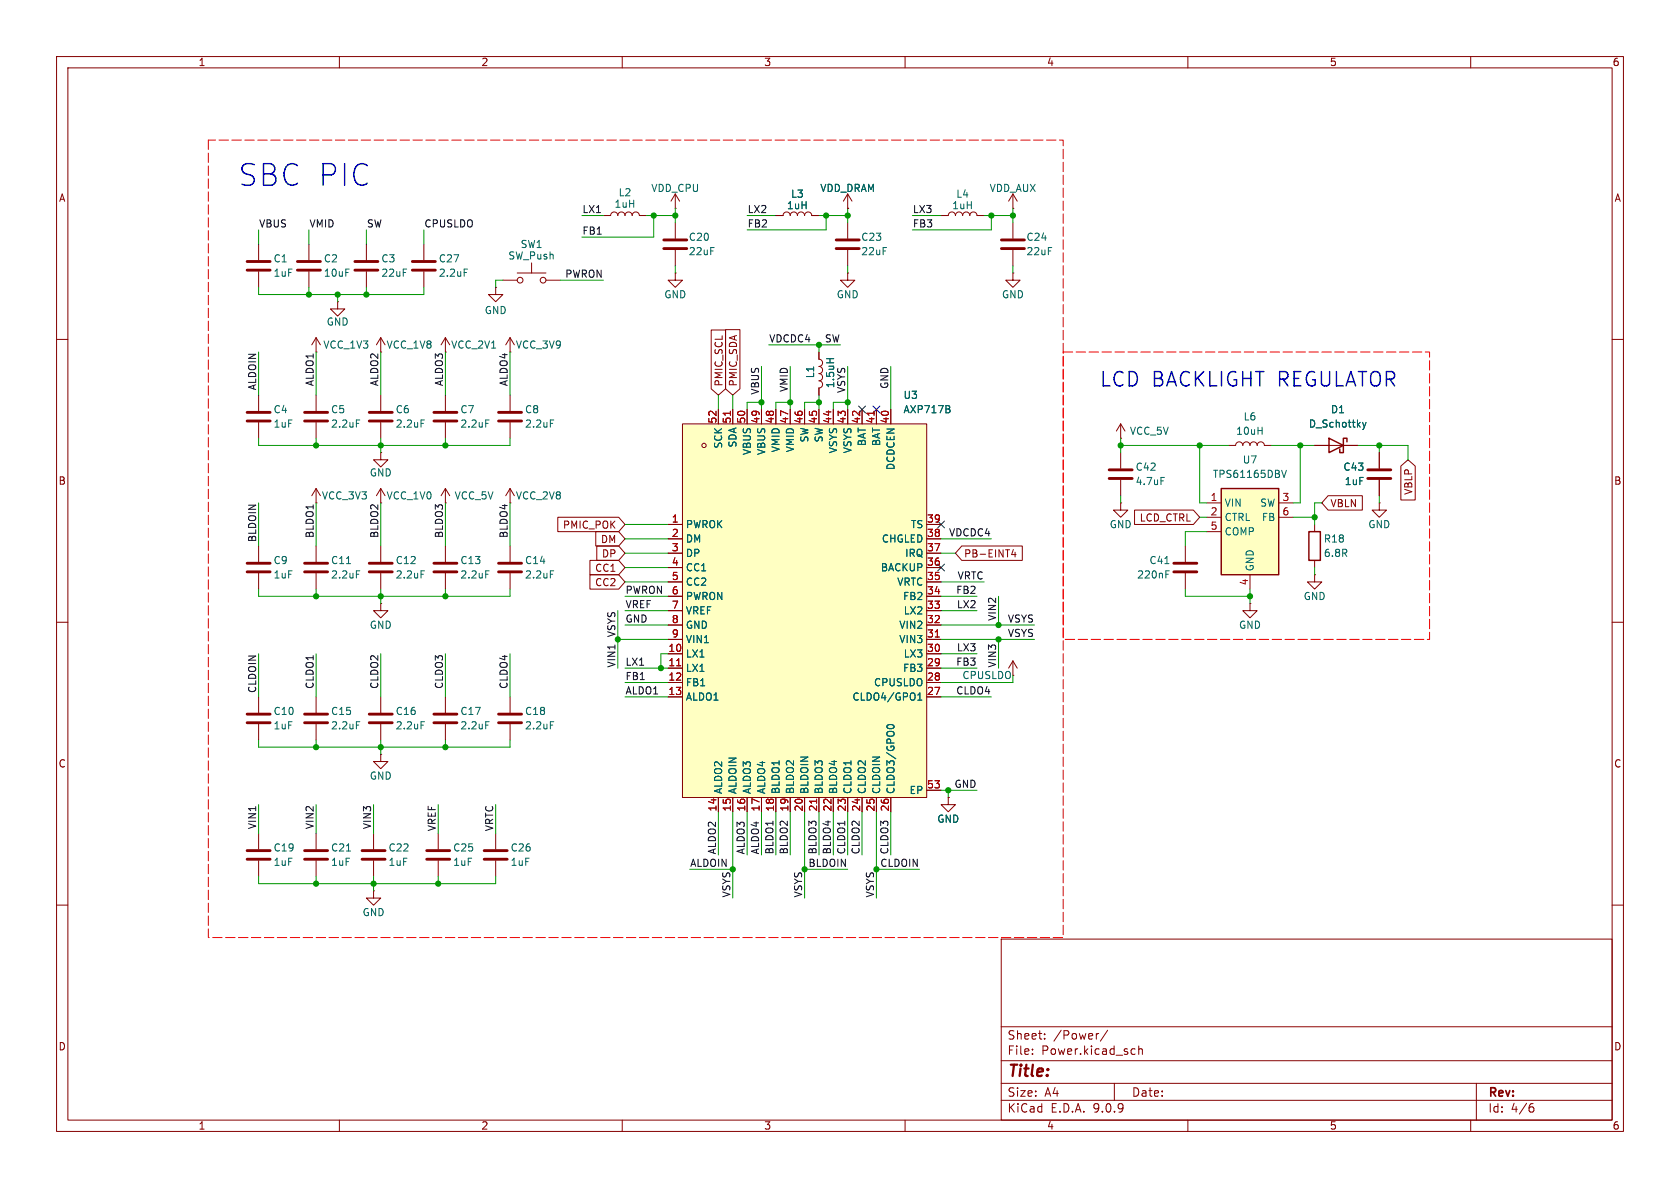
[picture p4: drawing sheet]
<svg xmlns="http://www.w3.org/2000/svg" width="297mm" height="210mm" viewBox="0 0 297 210" stroke-linecap="round" stroke-linejoin="round" font-family="sans-serif">
<g fill="none" stroke="#840000" stroke-width=".18">
<path d="M10 10h277v190h-277zM12 12h273v186h-273zM60 10v2M110 10v2M160 10v2M210 10v2M260 10v2M10 60h2M285 60h2M198.1 88.9v1.3h1.3l-1.3 1.2-1.3-1.2h1.3M198.1 88.9h.1M10 110h2"/>
<path d="M221 106.7v1.3h1.2l-1.2 1.2-1.3-1.2h1.3M221 106.7h.1M232.4 101.6v1.3h1.3l-1.3 1.2-1.3-1.2h1.3M232.4 101.6h.1M285 110h2M10 160h2M177 166h108v32h-108zM285 160h2M60 198v2M110 198v2M160 198v2M177 194.5h108"/>
<path d="M177 191.5h108M177 187.5h108M177 181.5h108M182.5 186.3v.1M182.5 185.5v.1M184.7 183.6v.1M184.7 182.8v.1M194.2 182.7l-.2 .1M195.8 182.1l-1.3 2M197 191.5v3M200.2 185.4l.5 .1M200.7 186.3l-.5 .1"/>
<path d="M201.3 185.5l.2-.1 .4 .1 .1 .9M201.3 184.9v1.5M210 198v2M260 198v2M261 191.5v6.5M270.6 195.7h.4l.2 .3-.1 .5-.5 .1M271 195.1l-.4 .1"/>
</g>
<path d="M215.9 86.4h10.2v15.2h-10.2z" fill="#ffffc2"/>
<path d="M234.9 77.5l2.6 1.2-2.6 1.3zM238.1 78.1v-.6h-.6v2.5h-.6v-.6M215.9 86.4h10.2v15.2h-10.2zM231.4 94h2v5.1h-2z" fill="none" stroke="#840000" stroke-width=".25"/>
<g fill="none" stroke="#840000" stroke-width=".18">
<path d="M106.7 38.1h1.2a.64 .64 0 0 1 .7-.6 .64 .64 0 0 1 .6 .6 .64 .64 0 0 1 .7-.6 .64 .64 0 0 1 .6 .6 .64 .64 0 0 1 .6-.6 .64 .64 0 0 1 .7 .6 .64 .64 0 0 1 .6-.6 .64 .64 0 0 1 .6 .6h1.3M119.4 36.8h.1M119.4 34.3l-.8 1.3M119.4 34.3l.7 1.3M119.4 34.3v2.5M119.4 39.4v2.8M137.2 38.1h1.2a.64 .64 0 0 1 .7-.6 .64 .64 0 0 1 .6 .6 .64 .64 0 0 1 .6-.6 .64 .64 0 0 1 .7 .6 .64 .64 0 0 1 .6-.6 .64 .64 0 0 1 .6 .6 .64 .64 0 0 1 .7-.6 .64 .64 0 0 1 .6 .6h1.3M149.9 36.8h.1M149.9 34.3v2.5M149.9 39.4v2.8M149.9 34.3l-.8 1.3M149.9 34.3l.7 1.3"/>
<path d="M166.4 38.1h1.2a.64 .64 0 0 1 .7-.6 .64 .64 0 0 1 .6 .6 .64 .64 0 0 1 .6-.6 .64 .64 0 0 1 .7 .6 .64 .64 0 0 1 .6-.6 .64 .64 0 0 1 .6 .6 .64 .64 0 0 1 .7-.6 .64 .64 0 0 1 .6 .6h1.3M179.1 36.8h.1M179.1 34.3v2.5M179.1 39.4v2.8M179.1 34.3l-.8 1.3M179.1 34.3l.7 1.3M78.7 59.7v2.5M78.7 59.7l-.7 1.3M78.7 59.7l.8 1.3M88.9 49.5h2.5M90.2 59.7l-.8 1.3M90.2 59.7l.7 1.3"/>
<path d="M90.2 59.7v2.5M91.4 48.3h5.1M94 46.5v1.8M96.5 49.5h2.6M119.4 48.3v1.2h1.2l-1.2 1.3-1.3-1.3h1.3M119.4 48.3h.1M119.4 44.2v2.8M149.9 48.3v1.2h1.2l-1.2 1.3-1.3-1.3h1.3M149.9 48.3h.1M149.9 44.2v2.8M179.1 48.3v1.2h1.2l-1.2 1.3-1.3-1.3h1.3M179.1 48.3h.1"/>
<path d="M179.1 44.2v2.8M45.7 69.9v2.7M45.7 74.7v2.8M55.9 69.9v2.7M55.9 74.7v2.8M144.8 62.2v1.3a.64 .64 0 0 1 .6 .6 .64 .64 0 0 1-.6 .7M144.8 64.8a.64 .64 0 0 1 .6 .6 .64 .64 0 0 1-.6 .6 .64 .64 0 0 1 .6 .7 .64 .64 0 0 1-.6 .6 .64 .64 0 0 1 .6 .7 .64 .64 0 0 1-.6 .6v1.3M198.1 77.5h.1M198.1 74.9l-.7 1.3M198.1 74.9l.8 1.3M198.1 74.9v2.6M217.2 78.7h1.2a.64 .64 0 0 1 .7-.6 .64 .64 0 0 1 .6 .6 .64 .64 0 0 1 .6-.6 .64 .64 0 0 1 .7 .6 .64 .64 0 0 1 .6-.6 .64 .64 0 0 1 .6 .6 .64 .64 0 0 1 .7-.6 .64 .64 0 0 1 .6 .6h1.3"/>
<path d="M232.4 78.7h7.6M55.9 88.9h.1M55.9 86.4v2.5M55.9 96.5v2.8M55.9 86.4l-.8 1.2M55.9 86.4l.7 1.2M67.3 80v1.3h1.3l-1.3 1.3-1.3-1.3h1.3M67.3 80h.1M67.3 86.4l-.8 1.2M67.3 86.4l.8 1.2M67.3 86.4v2.5M67.3 96.5v2.8"/>
<path d="M78.7 86.4v2.5M78.7 96.5v2.8M78.7 86.4l-.7 1.2M78.7 86.4l.8 1.2M90.2 86.4v2.5M90.2 86.4l-.8 1.2M90.2 86.4l.7 1.2M198.1 80v2.8M198.1 84.8v2.8M209.5 96.5v2.8M213.4 88.9h2.5M213.4 91.4h2.5"/>
<path d="M213.4 94h2.5M226.1 88.9h2.5M226.1 91.4h2.5M232.4 92.7v1.3M232.4 99.1v1.2M243.8 88.9v1.3h1.3l-1.3 1.2-1.2-1.2h1.2M243.8 88.9h.1M243.8 80v2.8M243.8 84.8v2.8M55.9 101.3v2.8M67.3 106.7v1.3h1.3l-1.3 1.2-1.3-1.2h1.3M67.3 106.7h.1"/>
<path d="M67.3 101.3v2.8M78.7 101.3v2.8M179.1 116.8l-.8 1.3M179.1 116.8l.7 1.3M179.1 116.8v2.6M209.5 101.3v2.8M221 101.6v2.5M55.9 123.2v2.8M55.9 128v2.8M67.3 133.4v1.2h1.3l-1.3 1.3-1.3-1.3h1.3M67.3 133.4h.1M67.3 123.2v2.8"/>
<path d="M67.3 128v2.8M78.7 123.2v2.8M78.7 128v2.8M55.9 147.3v2.8M55.9 152.1v2.8M66 147.3v2.8M66 152.1v2.8M77.5 147.3v2.8M77.5 152.1v2.8"/>
<circle cx="91.9" cy="49.5" r=".51"/>
<circle cx="96" cy="49.5" r=".51"/>
</g>
<g fill="none" stroke="#006464" stroke-width=".18">
<path d="M63 74.2h.6M146.1 63.4h1.3M146.7 63.4v.7M240.9 74.7l.3 .8M241.2 75.5l-.3 .4M241.5 74.7l-.3 .8M61.3 99.6h.7M205.2 84.4h.7M205.9 99.6h.8M226.6 83.1l.4 1.3 .4-1.3M63 100.9h.6M74.4 100.9h.6"/>
<path d="M85.9 100.9h.6M206.1 100.9h.6M206.1 101.5h.4M63 127.6h.6M74.4 127.6h.6M85.9 127.6h.6M61.3 150.4h.7"/>
</g>
<g fill="none" stroke="#840000" stroke-width=".51">
<path d="M117.3 42.4h4.1M117.3 43.9h4.1M147.8 42.4h4.1M147.8 43.9h4.1M177 42.4h4.1M177 43.9h4.1M43.7 72.9h4.1M43.7 74.4h4.1M53.8 72.9h4.1M53.8 74.4h4.1M53.8 99.6h4.1M65.3 99.6h4"/>
<path d="M76.7 99.6h4.1M196.1 83.1h4.1M196.1 84.6h4.1M207.5 99.6h4.1M241.8 83.1h4.1M241.8 84.6h4.1M53.8 101.1h4.1M65.3 101.1h4M76.7 101.1h4.1M207.5 101.1h4.1M53.8 126.2h4.1M53.8 127.8h4.1"/>
<path d="M65.3 126.2h4M65.3 127.8h4M76.7 126.2h4.1M76.7 127.8h4.1M53.8 150.4h4.1M53.8 151.9h4.1M64 150.4h4.1M64 151.9h4.1M75.4 150.4h4.1M75.4 151.9h4.1"/>
</g>
<path d="M120.6 74.9h43.2v66.1h-43.2z" fill="#ffffc2"/>
<g fill="none" stroke="#840000" stroke-width=".18">
<path d="M137.2 38.1h1.2M143.5 38.1h1.3M149.9 36.8h.1M45.7 43.2v2.8M45.7 48v2.8M54.6 43.2v2.8M54.6 48v2.8M55.9 59.7l-.8 1.3M55.9 59.7l.7 1.3M55.9 59.7v2.5M59.7 53.3v1.3h1.3l-1.3 1.3-1.3-1.3h1.3M59.7 53.3h.1"/>
<path d="M64.8 43.2v2.8M64.8 48v2.8M67.3 59.7v2.5M67.3 59.7l-.8 1.3M67.3 59.7l.8 1.3M74.9 43.2v2.8M74.9 48v2.8M87.6 50.8v1.3h-1.2l1.2 1.2 1.3-1.2h-1.3M87.6 50.8h.1M125.7 58.3h2.6v10.4l-1.3 1.2-1.3-1.2zM128.3 58.3h2.5v10.4l-1.3 1.2-1.2-1.2zM55.9 62.2h.1"/>
<path d="M67.3 69.9v2.7M67.3 74.7v2.8M78.7 69.9v2.7M78.7 74.7v2.8M90.2 69.9v2.7M90.2 74.7v2.8M120.6 74.9h43.2v66.1h-43.2zM127 72.4v2.5M129.5 72.4v2.5M132.1 72.4v2.5M134.6 72.4v2.5M137.2 72.4v2.5"/>
<path d="M139.7 72.4v2.5M142.2 72.4v2.5M144.8 62.2v1.3M144.8 68.6v1.3M144.8 72.4v2.5M147.3 72.4v2.5M149.9 72.4v2.5M152.4 72.4v2.5M154.9 72.4v2.5M157.5 72.4v2.5M232.4 78.7h2.5M237.5 78.7h2.5"/>
<path d="M45.7 96.5v2.8M90.2 96.5v2.8M98.6 91.4h10.8l1.1 1.3-1.1 1.3h-10.8zM104.3 99.1h5.1l1.1 1.2-1.1 1.3h-5.1zM105.3 94h4.1l1.1 1.3-1.1 1.2h-4.1zM105.5 96.5h3.9l1.1 1.3-1.1 1.3h-3.9zM118.1 92.7h2.5M118.1 95.3h2.5M118.1 97.8h2.5M163.8 92.7h2.6M163.8 95.3h2.6M163.8 97.8h2.6"/>
<path d="M170 96.5h10.7v2.6h-10.7l-1.1-1.3zM179.1 97.1l-.3 .9h.8M179.4 97.6v.9M200.6 90.2h10.4l1.1 1.2-1.1 1.3h-10.4zM234.8 87.6h6v2.6h-6l-1.1-1.3zM243.8 80v2.8M243.8 84.8v2.8M247.6 82.4l1.3-1.1 1.3 1.1v6h-2.6zM45.7 101.3v2.8M90.2 101.3v2.8M104.3 101.6h5.1l1.1 1.3-1.1 1.2h-5.1zM118.1 100.3h2.5"/>
<path d="M118.1 102.9h2.5M118.1 105.4h2.5M118.1 108h2.5M118.1 110.5h2.5M118.1 113h2.5M118.1 115.6h2.5M118.1 118.1h2.5M163.8 100.3h2.6M163.8 102.9h2.6M163.8 105.4h2.6M163.8 108h2.6M163.8 110.5h2.6"/>
<path d="M163.8 113h2.6M163.8 115.6h2.6M163.8 118.1h2.6M45.7 123.2v2.8M45.7 128v2.8M90.2 123.2v2.8M90.2 128v2.8M118.1 120.7h2.5M118.1 123.2h2.5M163.8 120.7h2.6M163.8 123.2h2.6M163.8 139.7h2.6"/>
<path d="M45.7 147.3v2.8M45.7 152.1v2.8M66 157.5v1.3h1.3l-1.3 1.2-1.2-1.2h1.2M66 157.5h.1M87.6 147.3v2.8M87.6 152.1v2.8M127 141v2.5M129.5 141v2.5M132.1 141v2.5M134.6 141v2.5M137.2 141v2.5M139.7 141v2.5"/>
<path d="M142.2 141v2.5M144.8 141v2.5M147.3 141v2.5M149.9 141v2.5M152.4 141v2.5M154.9 141v2.5M157.5 141v2.5M167.6 141v1.2h1.3l-1.3 1.3-1.2-1.3h1.2M167.6 141h.1"/>
<circle cx="124.5" cy="78.7" r=".38"/>
</g>
<path d="M129.1 72.7v.7M154.5 72.7v.7M119.6 117.7h.7M165.3 112.6h.8M144.4 141.3v.7" fill="none" stroke="#a90000" stroke-width=".18"/>
<g fill="none" stroke="#006464" stroke-width=".18">
<path d="M82.1 47.6h.6M74.4 74.2h.6M85.9 74.2h.6M97.3 74.2h.6M146.1 63.4h1.3M146.7 63.4v.7M167.8 72.4l.2 .1-.2 .4M167.8 71.8v.4M240.9 74.7l.3 .8M241.2 75.5l-.3 .4M241.5 74.7l-.3 .8M97.3 100.9h.6"/>
<path d="M97.3 127.6h.6M156.8 128.6v-.1a.68 .68 0 0 1 .6-.4 .68 .68 0 0 1 .7 .4l-.1 .1M162.3 123.8h.7M162.3 122.9l.3-.4v1.3"/>
</g>
<g fill="none" stroke="#840000" stroke-width=".51">
<path d="M43.7 46.2h4.1M43.7 47.8h4.1M52.6 46.2h4M52.6 47.8h4M62.7 46.2h4.1M62.7 47.8h4.1M72.9 46.2h4.1M72.9 47.8h4.1M65.3 72.9h4M65.3 74.4h4M76.7 72.9h4.1M76.7 74.4h4.1"/>
<path d="M88.1 72.9h4.1M88.1 74.4h4.1M43.7 99.6h4.1M88.1 99.6h4.1M43.7 101.1h4.1M88.1 101.1h4.1M43.7 126.2h4.1M43.7 127.8h4.1M88.1 126.2h4.1M88.1 127.8h4.1M43.7 150.4h4.1M43.7 151.9h4.1"/>
<path d="M85.6 150.4h4.1M85.6 151.9h4.1"/>
</g>
<path d="M36.8 24.8v140.9h151.2v-140.9h-151.2M188 62.2h64.7v50.8h-64.7v-50.8" fill="none" stroke="#f00" stroke-width=".18" stroke-dasharray="1.7 .6"/>
<g fill="none" stroke="#009600" stroke-width=".18">
<path d="M102.9 38.1h3.8M114.3 38.1h5.1M115.6 38.1v3.8h-12.7M119.4 36.8v2.6M132.1 38.1h5.1M144.8 38.1h5.1M146 38.1v2.5h-13.9M149.9 36.8v2.6M161.3 38.1h5.1M174 38.1h5.1M175.3 38.1v2.5h-14M179.1 36.8v2.6"/>
<path d="M45.7 40.6v2.6M45.7 50.8v1.3h29.2v-1.3M54.6 40.6v2.6M54.6 50.8v1.3M59.7 52.1v1.2M64.8 40.6v2.6M64.8 50.8v1.3M74.9 40.6v2.6M88.9 49.5h-1.3v1.3M99.1 49.5h7.6M119.4 47v1.3M149.9 47v1.3"/>
<path d="M179.1 47v1.3M45.7 77.5v1.2h44.5v-1.2M45.7 62.2v7.7M55.9 62.2v7.7M55.9 77.5v1.2M67.3 62.2v7.7M67.3 77.5v2.5M78.7 62.2v7.7M78.7 77.5v1.2M90.2 62.2v7.7M127 69.9v2.5M129.5 69.9v2.5"/>
<path d="M134.6 71.1h-2.5v1.3M134.6 64.8v7.6M135.9 61h12.7M139.7 71.1h-2.5v1.3M139.7 64.8v7.6M144.8 71.1h-2.6v1.3M144.8 61v1.2M144.8 69.9v2.5M149.9 71.1h-2.6v1.3M149.9 64.8v7.6M157.5 64.8v7.6M198.1 78.7h19.1"/>
<path d="M198.1 77.5v2.5M212.1 78.7v10.2h1.3M224.8 78.7h7.6M229.9 78.7v10.2h-1.3M240 78.7h8.9v2.6M243.8 78.7v1.3M45.7 88.9v7.6M55.9 88.9v7.6M67.3 88.9v7.6M78.7 88.9v7.6M90.2 88.9v7.6M110.5 92.7h7.6"/>
<path d="M110.5 95.3h7.6M110.5 97.8h7.6M166.4 95.3h8.9M166.4 97.8h2.5M198.1 87.6v1.3M212.1 91.4h1.3M213.4 94h-3.9v2.5M228.6 91.4h3.8M233.7 88.9h-1.3v3.8M243.8 87.6v1.3M45.7 104.1v1.3h44.5v-1.3M45.7 115.6v7.6"/>
<path d="M55.9 104.1v1.3M55.9 115.6v7.6M67.3 104.1v2.6M67.3 115.6v7.6M78.7 104.1v1.3M78.7 115.6v7.6M90.2 115.6v7.6M109.2 108v10.1M109.2 113h8.9M110.5 100.3h7.6M110.5 102.9h7.6M110.5 105.4h7.6"/>
<path d="M110.5 118.1h7.6M110.5 110.5h7.6M110.5 108h7.6M118.1 115.6h-1.3v2.5M166.4 102.9h7.6M166.4 105.4h6.3M166.4 115.6h6.3M166.4 118.1h6.3M166.4 110.5h16.5M166.4 113h16.5M166.4 108h6.3M176.5 105.4v5.1"/>
<path d="M176.5 113v5.1M209.5 104.1v1.3h11.5M221 104.1v2.6M232.4 100.3v1.3M45.7 130.8v1.3h44.5v-1.3M55.9 130.8v1.3M67.3 130.8v2.6M78.7 130.8v1.3M110.5 120.7h7.6M110.5 123.2h7.6M166.4 120.7h12.7M166.4 123.2h8.9"/>
<path d="M166.4 139.7h6.3M167.6 139.7v1.3M45.7 142.2v5.1M45.7 154.9v1.3h41.9v-1.3M55.9 142.2v5.1M55.9 154.9v1.3M66 142.2v5.1M66 154.9v2.6M77.5 142.2v5.1M77.5 154.9v1.3M87.6 142.2v5.1M121.9 153.7h7.6"/>
<path d="M127 143.5v7.6M129.5 143.5v15.3M132.1 143.5v7.6M134.6 143.5v7.6M137.2 143.5v7.6M139.7 143.5v7.6M142.2 153.7h7.7M142.2 143.5v15.3M144.8 143.5v7.6M147.3 143.5v7.6M149.9 143.5v7.6M152.4 143.5v7.6"/>
<path d="M154.9 153.7h7.7M154.9 143.5v15.3M157.5 143.5v7.6"/>
</g>
<path d="M151.8 71.8l1.2 1.2M153 71.8l-1.2 1.2M154.3 71.8l1.2 1.2M155.5 71.8l-1.2 1.2M165.8 99.7l1.2 1.2M165.8 92.1l1.2 1.2M167 99.7l-1.2 1.2M167 92.1l-1.2 1.2" fill="none" stroke="#000084" stroke-width=".18"/>
<g fill="#009600" stroke="#009600" stroke-width=".18">
<circle cx="232.4" cy="91.4" r=".46"/>
<circle cx="212.1" cy="78.7" r=".46"/>
<circle cx="229.9" cy="78.7" r=".46"/>
<circle cx="243.8" cy="78.7" r=".46"/>
<circle cx="154.9" cy="153.7" r=".46"/>
<circle cx="167.6" cy="139.7" r=".46"/>
<circle cx="142.2" cy="153.7" r=".46"/>
<circle cx="146" cy="38.1" r=".46"/>
<circle cx="149.9" cy="38.1" r=".46"/>
<circle cx="134.6" cy="71.1" r=".46"/>
<circle cx="139.7" cy="71.1" r=".46"/>
<circle cx="175.3" cy="38.1" r=".46"/>
<circle cx="179.1" cy="38.1" r=".46"/>
<circle cx="144.8" cy="61" r=".46"/>
<circle cx="144.8" cy="71.1" r=".46"/>
<circle cx="149.9" cy="71.1" r=".46"/>
<circle cx="176.5" cy="113" r=".46"/>
<circle cx="176.5" cy="110.5" r=".46"/>
<circle cx="198.1" cy="78.7" r=".46"/>
<circle cx="221" cy="105.4" r=".46"/>
<circle cx="54.6" cy="52.1" r=".46"/>
<circle cx="59.7" cy="52.1" r=".46"/>
<circle cx="64.8" cy="52.1" r=".46"/>
<circle cx="77.5" cy="156.2" r=".46"/>
<circle cx="78.7" cy="132.1" r=".46"/>
<circle cx="67.3" cy="132.1" r=".46"/>
<circle cx="66" cy="156.2" r=".46"/>
<circle cx="55.9" cy="156.2" r=".46"/>
<circle cx="55.9" cy="132.1" r=".46"/>
<circle cx="55.9" cy="105.4" r=".46"/>
<circle cx="78.7" cy="105.4" r=".46"/>
<circle cx="67.3" cy="105.4" r=".46"/>
<circle cx="67.3" cy="78.7" r=".46"/>
<circle cx="55.9" cy="78.7" r=".46"/>
<circle cx="109.2" cy="113" r=".46"/>
<circle cx="116.8" cy="118.1" r=".46"/>
<circle cx="129.5" cy="153.7" r=".46"/>
<circle cx="119.4" cy="38.1" r=".46"/>
<circle cx="115.6" cy="38.1" r=".46"/>
<circle cx="78.7" cy="78.7" r=".46"/>
</g>
<text font-size="5.3" fill="#0000c2" x="42.1" y="33.3">SBC PIC</text>
<text font-size="3.5" fill="#0000c2" x="194.3" y="68.7">LCD BACKLIGHT REGULATOR</text>
<text font-size="2.8" fill="#840000" x="178" y="190.9">Title:</text>
<g font-size="2.1" fill="#840000">
<text x="178" y="184">Sheet:</text>
<text x="186.2" y="184">/Power/</text>
<text x="178" y="186.7">File:</text>
<text x="184.1" y="186.7">Power.kicad_sch</text>
<text x="178" y="196.9">KiCad</text>
<text x="178" y="194.1">Size:</text>
<text x="184.7" y="194.1">A4</text>
<text x="185.7" y="196.9">E.D.A.</text>
<text x="193.3" y="196.9">9.0.9</text>
<text x="200" y="194.1">Date:</text>
<text x="263" y="194.3">Rev:</text>
<text x="263" y="196.9">Id:</text>
<text x="267.1" y="196.9">4/6</text>
</g>
<g font-size="1.8" fill="#840000">
<text x="35" y="11.9">1</text>
<text x="85" y="11.9">2</text>
<text x="135" y="11.9">3</text>
<text x="185" y="11.9">4</text>
<text x="235" y="11.9">5</text>
<text x="285" y="11.9">6</text>
<text x="10.3" y="35.9">A</text>
<text x="285.3" y="35.9">A</text>
<text x="128" y="68.4" transform="rotate(-90 128 68.4)">PMIC_SCL</text>
<text x="130.5" y="68.4" transform="rotate(-90 130.5 68.4)">PMIC_SDA</text>
<text x="10.3" y="85.9">B</text>
<text x="235.1" y="89.9">VBLN</text>
<text x="249.9" y="87.6" transform="rotate(-90 249.9 87.6)">VBLP</text>
<text x="285.3" y="85.9">B</text>
<text x="99.4" y="93.7">PMIC_POK</text>
<text x="201.4" y="92.4">LCD_CTRL</text>
<text x="105.1" y="101.3">CC1</text>
<text x="106.1" y="96.2">DM</text>
<text x="106.3" y="98.7">DP</text>
<text x="170.3" y="98.7">PB-EINT4</text>
<text x="105.1" y="103.8">CC2</text>
<text x="10.3" y="135.9">C</text>
<text x="285.3" y="135.9">C</text>
<text x="10.3" y="185.9">D</text>
<text x="285.3" y="185.9">D</text>
<text x="35" y="199.9">1</text>
<text x="85" y="199.9">2</text>
<text x="135" y="199.9">3</text>
<text x="185" y="199.9">4</text>
<text x="235" y="199.9">5</text>
<text x="285" y="199.9">6</text>
</g>
<g font-size="1.8" fill="#006464">
<text x="109.3" y="34.9">L2</text>
<text x="115" y="34.1">VDD_CPU</text>
<text x="139.7" y="35.2">L3</text>
<text x="144.9" y="34.1">VDD_DRAM</text>
<text x="169" y="35.2">L4</text>
<text x="174.9" y="34.1">VDD_AUX</text>
<text x="108.5" y="36.9">1uH</text>
<text x="139" y="37.2">1uH</text>
<text x="168.2" y="37.2">1uH</text>
<text x="48.3" y="46.6">C1</text>
<text x="57.2" y="46.6">C2</text>
<text x="67.3" y="46.6">C3</text>
<text x="77.5" y="46.6">C27</text>
<text x="89.8" y="46.1">SW_Push</text>
<text x="91.9" y="44">SW1</text>
<text x="121.7" y="42.8">C20</text>
<text x="121.7" y="45.3">22uF</text>
<text x="152.2" y="42.8">C23</text>
<text x="152.2" y="45.3">22uF</text>
<text x="181.4" y="42.8">C24</text>
<text x="181.4" y="45.3">22uF</text>
<text x="48.3" y="49.1">1uF</text>
<text x="57.2" y="49.1">10uF</text>
<text x="67.3" y="49.1">22uF</text>
<text x="77.5" y="49.1">2.2uF</text>
<text x="117.3" y="52.9">GND</text>
<text x="147.8" y="52.9">GND</text>
<text x="177" y="52.9">GND</text>
<text x="57.7" y="57.8">GND</text>
<text x="85.6" y="55.7">GND</text>
<text x="57.1" y="61.8">VCC_1V3</text>
<text x="68.2" y="61.8">VCC_1V8</text>
<text x="79.7" y="61.8">VCC_2V1</text>
<text x="91.1" y="61.8">VCC_3V9</text>
<text x="144.1" y="67" transform="rotate(-90 144.1 67)">L1</text>
<text x="147.7" y="68.7" transform="rotate(-90 147.7 68.7)">1.5uH</text>
<text x="159.6" y="70.7">U3</text>
<text x="48.3" y="73.3">C4</text>
<text x="48.3" y="75.8">1uF</text>
<text x="58.4" y="73.3">C5</text>
<text x="58.4" y="75.8">2.2uF</text>
<text x="69.9" y="73.3">C6</text>
<text x="69.9" y="75.8">2.2uF</text>
<text x="81.3" y="73.3">C7</text>
<text x="81.3" y="75.8">2.2uF</text>
<text x="92.7" y="73.3">C8</text>
<text x="92.7" y="75.8">2.2uF</text>
<text x="159.6" y="73.3">AXP717B</text>
<text x="199.7" y="77.1">VCC_5V</text>
<text x="218.4" y="77.1">10uH</text>
<text x="219.8" y="74.5">L6</text>
<text x="231.3" y="75.8">D_Schottky</text>
<text x="235.2" y="73.3">D1</text>
<text x="127.9" y="79.4" transform="rotate(-90 127.9 79.4)">SCK</text>
<text x="130.4" y="79.2" transform="rotate(-90 130.4 79.2)">SDA</text>
<text x="132.9" y="80.5" transform="rotate(-90 132.9 80.5)">VBUS</text>
<text x="135.5" y="80.5" transform="rotate(-90 135.5 80.5)">VBUS</text>
<text x="138" y="80.1" transform="rotate(-90 138 80.1)">VMID</text>
<text x="140.6" y="80.1" transform="rotate(-90 140.6 80.1)">VMID</text>
<text x="143.1" y="78.3" transform="rotate(-90 143.1 78.3)">SW</text>
<text x="145.6" y="78.3" transform="rotate(-90 145.6 78.3)">SW</text>
<text x="148.2" y="80.2" transform="rotate(-90 148.2 80.2)">VSYS</text>
<text x="150.7" y="80.2" transform="rotate(-90 150.7 80.2)">VSYS</text>
<text x="153.3" y="79" transform="rotate(-90 153.3 79)">BAT</text>
<text x="155.8" y="79" transform="rotate(-90 155.8 79)">BAT</text>
<text x="158.3" y="83.2" transform="rotate(-90 158.3 83.2)">DCDCEN</text>
<text x="200.7" y="83.4">C42</text>
<text x="219.6" y="82.1">U7</text>
<text x="237.4" y="83.4">C43</text>
<text x="56.8" y="88.5">VCC_3V3</text>
<text x="65.3" y="84.4">GND</text>
<text x="68.2" y="88.5">VCC_1V0</text>
<text x="80.3" y="88.5">VCC_5V</text>
<text x="91.1" y="88.5">VCC_2V8</text>
<text x="200.7" y="86">4.7uF</text>
<text x="214.3" y="84.7">TPS61165DBV</text>
<text x="216.4" y="89.8">VIN</text>
<text x="222.7" y="89.8">SW</text>
<text x="237.6" y="86">1uF</text>
<text x="121.2" y="93.6">PWROK</text>
<text x="160.9" y="93.6">TS</text>
<text x="196.1" y="93.6">GND</text>
<text x="216.4" y="92.3">CTRL</text>
<text x="216.4" y="94.8">COMP</text>
<text x="223" y="92.3">FB</text>
<text x="241.8" y="93.6">GND</text>
<text x="48.3" y="99.9">C9</text>
<text x="58.4" y="99.9">C11</text>
<text x="69.9" y="99.9">C12</text>
<text x="81.3" y="99.9">C13</text>
<text x="92.7" y="99.9">C14</text>
<text x="121.2" y="96.1">DM</text>
<text x="121.2" y="98.7">DP</text>
<text x="121.2" y="101.2">CC1</text>
<text x="155.6" y="101.2">BACKUP</text>
<text x="155.8" y="96.1">CHGLED</text>
<text x="159.9" y="98.7">IRQ</text>
<text x="203.1" y="99.9">C41</text>
<text x="221.8" y="101.1" transform="rotate(-90 221.8 101.1)">GND</text>
<text x="233.9" y="96.1">R18</text>
<text x="233.9" y="98.7">6.8R</text>
<text x="48.3" y="102.5">1uF</text>
<text x="58.4" y="102.5">2.2uF</text>
<text x="69.9" y="102.5">2.2uF</text>
<text x="81.3" y="102.5">2.2uF</text>
<text x="92.7" y="102.5">2.2uF</text>
<text x="121.2" y="103.7">CC2</text>
<text x="121.2" y="106.3">PWRON</text>
<text x="158.5" y="103.7">VRTC</text>
<text x="159.6" y="106.3">FB2</text>
<text x="200.9" y="102.5">220nF</text>
<text x="230.4" y="106.3">GND</text>
<text x="65.3" y="111.4">GND</text>
<text x="121.2" y="108.8">VREF</text>
<text x="121.2" y="111.4">GND</text>
<text x="121.2" y="113.9">VIN1</text>
<text x="158.9" y="111.4">VIN2</text>
<text x="158.9" y="113.9">VIN3</text>
<text x="159.7" y="108.8">LX2</text>
<text x="218.9" y="111.4">GND</text>
<text x="121.2" y="116.4">LX1</text>
<text x="121.2" y="119">LX1</text>
<text x="159.6" y="119">FB3</text>
<text x="159.7" y="116.4">LX3</text>
<text x="121.2" y="121.5">FB1</text>
<text x="121.2" y="124.1">ALDO1</text>
<text x="150.6" y="124.1">CLDO4/GPO1</text>
<text x="154.4" y="121.5">CPUSLDO</text>
<text x="48.3" y="129.1">1uF</text>
<text x="48.3" y="126.6">C10</text>
<text x="58.4" y="126.6">C15</text>
<text x="58.4" y="129.1">2.2uF</text>
<text x="69.9" y="126.6">C16</text>
<text x="69.9" y="129.1">2.2uF</text>
<text x="81.3" y="126.6">C17</text>
<text x="81.3" y="129.1">2.2uF</text>
<text x="92.7" y="126.6">C18</text>
<text x="92.7" y="129.1">2.2uF</text>
<text x="65.3" y="138">GND</text>
<text x="127.9" y="140.5" transform="rotate(-90 127.9 140.5)">ALDO2</text>
<text x="130.4" y="140.5" transform="rotate(-90 130.4 140.5)">ALDOIN</text>
<text x="132.9" y="140.5" transform="rotate(-90 132.9 140.5)">ALDO3</text>
<text x="135.5" y="140.5" transform="rotate(-90 135.5 140.5)">ALDO4</text>
<text x="138" y="140.5" transform="rotate(-90 138 140.5)">BLDO1</text>
<text x="140.6" y="140.5" transform="rotate(-90 140.6 140.5)">BLDO2</text>
<text x="143.1" y="140.5" transform="rotate(-90 143.1 140.5)">BLDOIN</text>
<text x="145.6" y="140.5" transform="rotate(-90 145.6 140.5)">BLDO3</text>
<text x="148.2" y="140.5" transform="rotate(-90 148.2 140.5)">BLDO4</text>
<text x="150.7" y="140.5" transform="rotate(-90 150.7 140.5)">CLDO1</text>
<text x="153.3" y="140.5" transform="rotate(-90 153.3 140.5)">CLDO2</text>
<text x="155.8" y="140.5" transform="rotate(-90 155.8 140.5)">CLDOIN</text>
<text x="158.3" y="140.5" transform="rotate(-90 158.3 140.5)">CLDO3/GPO0</text>
<text x="160.7" y="140.6">EP</text>
<text x="165.6" y="145.6">GND</text>
<text x="48.3" y="153.3">1uF</text>
<text x="48.3" y="150.7">C19</text>
<text x="58.4" y="153.3">1uF</text>
<text x="58.4" y="150.7">C21</text>
<text x="68.6" y="153.3">1uF</text>
<text x="68.6" y="150.7">C22</text>
<text x="80" y="153.3">1uF</text>
<text x="80" y="150.7">C25</text>
<text x="90.2" y="153.3">1uF</text>
<text x="90.2" y="150.7">C26</text>
<text x="64" y="162.2">GND</text>
</g>
<g font-size="1.8" fill="#0f0f0f">
<text x="45.7" y="40.3">VBUS</text>
<text x="54.6" y="40.3">VMID</text>
<text x="64.8" y="40.3">SW</text>
<text x="74.9" y="40.3">CPUSLDO</text>
<text x="102.9" y="41.6">FB1</text>
<text x="102.9" y="37.8">LX1</text>
<text x="132.1" y="37.8">LX2</text>
<text x="132.1" y="40.3">FB2</text>
<text x="161.3" y="37.8">LX3</text>
<text x="161.3" y="40.3">FB3</text>
<text x="99.8" y="49.2">PWRON</text>
<text x="135.9" y="60.6">VDCDC4</text>
<text x="145.7" y="60.6">SW</text>
<text x="45.4" y="69.1" transform="rotate(-90 45.4 69.1)">ALDOIN</text>
<text x="55.5" y="68.4" transform="rotate(-90 55.5 68.4)">ALDO1</text>
<text x="67" y="68.4" transform="rotate(-90 67 68.4)">ALDO2</text>
<text x="78.4" y="68.4" transform="rotate(-90 78.4 68.4)">ALDO3</text>
<text x="89.8" y="68.4" transform="rotate(-90 89.8 68.4)">ALDO4</text>
<text x="134.3" y="69.9" transform="rotate(-90 134.3 69.9)">VBUS</text>
<text x="139.4" y="69.4" transform="rotate(-90 139.4 69.4)">VMID</text>
<text x="149.5" y="69.6" transform="rotate(-90 149.5 69.6)">VSYS</text>
<text x="157.1" y="68.8" transform="rotate(-90 157.1 68.8)">GND</text>
<text x="45.4" y="95.9" transform="rotate(-90 45.4 95.9)">BLDOIN</text>
<text x="55.5" y="95.2" transform="rotate(-90 55.5 95.2)">BLDO1</text>
<text x="67" y="95.2" transform="rotate(-90 67 95.2)">BLDO2</text>
<text x="78.4" y="95.2" transform="rotate(-90 78.4 95.2)">BLDO3</text>
<text x="89.8" y="95.2" transform="rotate(-90 89.8 95.2)">BLDO4</text>
<text x="167.7" y="94.9">VDCDC4</text>
<text x="110.5" y="105.1">PWRON</text>
<text x="110.5" y="107.6">VREF</text>
<text x="168.9" y="105.1">FB2</text>
<text x="169.1" y="107.6">LX2</text>
<text x="169.2" y="102.5">VRTC</text>
<text x="108.9" y="112.7" transform="rotate(-90 108.9 112.7)">VSYS</text>
<text x="110.5" y="110.1">GND</text>
<text x="176.2" y="109.8" transform="rotate(-90 176.2 109.8)">VIN2</text>
<text x="178.1" y="110.1">VSYS</text>
<text x="178.1" y="112.7">VSYS</text>
<text x="108.9" y="118.1" transform="rotate(-90 108.9 118.1)">VIN1</text>
<text x="110.5" y="117.8">LX1</text>
<text x="168.9" y="117.8">FB3</text>
<text x="169.1" y="115.2">LX3</text>
<text x="176.2" y="118.1" transform="rotate(-90 176.2 118.1)">VIN3</text>
<text x="45.4" y="122.6" transform="rotate(-90 45.4 122.6)">CLDOIN</text>
<text x="55.5" y="121.9" transform="rotate(-90 55.5 121.9)">CLDO1</text>
<text x="67" y="121.9" transform="rotate(-90 67 121.9)">CLDO2</text>
<text x="78.4" y="121.9" transform="rotate(-90 78.4 121.9)">CLDO3</text>
<text x="89.8" y="121.9" transform="rotate(-90 89.8 121.9)">CLDO4</text>
<text x="110.5" y="120.3">FB1</text>
<text x="110.5" y="122.8">ALDO1</text>
<text x="168.9" y="122.8">CLDO4</text>
<text x="168.6" y="139.4">GND</text>
<text x="45.4" y="146.7" transform="rotate(-90 45.4 146.7)">VIN1</text>
<text x="55.5" y="146.7" transform="rotate(-90 55.5 146.7)">VIN2</text>
<text x="65.7" y="146.7" transform="rotate(-90 65.7 146.7)">VIN3</text>
<text x="77.1" y="147" transform="rotate(-90 77.1 147)">VREF</text>
<text x="87.3" y="147" transform="rotate(-90 87.3 147)">VRTC</text>
<text x="121.9" y="153.3">ALDOIN</text>
<text x="126.7" y="151.1" transform="rotate(-90 126.7 151.1)">ALDO2</text>
<text x="131.7" y="151.1" transform="rotate(-90 131.7 151.1)">ALDO3</text>
<text x="134.3" y="151.1" transform="rotate(-90 134.3 151.1)">ALDO4</text>
<text x="136.8" y="151.1" transform="rotate(-90 136.8 151.1)">BLDO1</text>
<text x="139.4" y="151.1" transform="rotate(-90 139.4 151.1)">BLDO2</text>
<text x="142.8" y="153.3">BLDOIN</text>
<text x="144.4" y="151.1" transform="rotate(-90 144.4 151.1)">BLDO3</text>
<text x="147" y="151.1" transform="rotate(-90 147 151.1)">BLDO4</text>
<text x="149.5" y="151.1" transform="rotate(-90 149.5 151.1)">CLDO1</text>
<text x="152.1" y="151.1" transform="rotate(-90 152.1 151.1)">CLDO2</text>
<text x="155.5" y="153.3">CLDOIN</text>
<text x="157.1" y="151.1" transform="rotate(-90 157.1 151.1)">CLDO3</text>
<text x="129.2" y="158.8" transform="rotate(-90 129.2 158.8)">VSYS</text>
<text x="141.9" y="158.8" transform="rotate(-90 141.9 158.8)">VSYS</text>
<text x="154.6" y="158.8" transform="rotate(-90 154.6 158.8)">VSYS</text>
</g>
<g font-size="1.8" fill="#a90000">
<text x="126.7" y="75" transform="rotate(-90 126.7 75)">52</text>
<text x="129.3" y="75" transform="rotate(-90 129.3 75)">51</text>
<text x="131.8" y="75" transform="rotate(-90 131.8 75)">50</text>
<text x="134.4" y="75" transform="rotate(-90 134.4 75)">49</text>
<text x="136.9" y="75" transform="rotate(-90 136.9 75)">48</text>
<text x="139.4" y="75" transform="rotate(-90 139.4 75)">47</text>
<text x="142" y="75" transform="rotate(-90 142 75)">46</text>
<text x="144.5" y="75" transform="rotate(-90 144.5 75)">45</text>
<text x="147.1" y="75" transform="rotate(-90 147.1 75)">44</text>
<text x="149.6" y="75" transform="rotate(-90 149.6 75)">43</text>
<text x="152.1" y="75" transform="rotate(-90 152.1 75)">42</text>
<text x="154.7" y="75" transform="rotate(-90 154.7 75)">41</text>
<text x="157.2" y="75" transform="rotate(-90 157.2 75)">40</text>
<text x="213.9" y="88.6">1</text>
<text x="226.6" y="88.6">3</text>
<text x="118.7" y="92.5">1</text>
<text x="118.7" y="95">2</text>
<text x="163.8" y="92.5">39</text>
<text x="163.8" y="95">38</text>
<text x="213.9" y="91.2">2</text>
<text x="213.9" y="93.7">5</text>
<text x="226.6" y="91.2">6</text>
<text x="118.7" y="97.5">3</text>
<text x="118.7" y="100.1">4</text>
<text x="163.8" y="97.5">37</text>
<text x="163.8" y="100.1">36</text>
<text x="118.7" y="102.6">5</text>
<text x="118.7" y="105.2">6</text>
<text x="118.7" y="107.7">7</text>
<text x="163.8" y="102.6">35</text>
<text x="163.8" y="105.2">34</text>
<text x="163.8" y="107.7">33</text>
<text x="220.7" y="103.6" transform="rotate(-90 220.7 103.6)">4</text>
<text x="118.7" y="110.2">8</text>
<text x="118.7" y="112.8">9</text>
<text x="163.8" y="110.2">32</text>
<text x="163.8" y="112.8">31</text>
<text x="118.1" y="115.3">10</text>
<text x="118.1" y="117.9">11</text>
<text x="163.8" y="115.3">30</text>
<text x="163.8" y="117.9">29</text>
<text x="118.1" y="120.4">12</text>
<text x="118.1" y="122.9">13</text>
<text x="163.8" y="120.4">28</text>
<text x="163.8" y="122.9">27</text>
<text x="126.7" y="143.6" transform="rotate(-90 126.7 143.6)">14</text>
<text x="129.3" y="143.6" transform="rotate(-90 129.3 143.6)">15</text>
<text x="131.8" y="143.6" transform="rotate(-90 131.8 143.6)">16</text>
<text x="134.4" y="143.6" transform="rotate(-90 134.4 143.6)">17</text>
<text x="136.9" y="143.6" transform="rotate(-90 136.9 143.6)">18</text>
<text x="139.4" y="143.6" transform="rotate(-90 139.4 143.6)">19</text>
<text x="142" y="143.6" transform="rotate(-90 142 143.6)">20</text>
<text x="144.5" y="143.6" transform="rotate(-90 144.5 143.6)">21</text>
<text x="147.1" y="143.6" transform="rotate(-90 147.1 143.6)">22</text>
<text x="149.6" y="143.6" transform="rotate(-90 149.6 143.6)">23</text>
<text x="152.1" y="143.6" transform="rotate(-90 152.1 143.6)">24</text>
<text x="154.7" y="143.6" transform="rotate(-90 154.7 143.6)">25</text>
<text x="157.2" y="143.6" transform="rotate(-90 157.2 143.6)">26</text>
<text x="163.8" y="139.4">53</text>
</g>
<text font-size="1.8" fill="#009600" x="170" y="120.2">CPUSLDO</text>
</svg>
